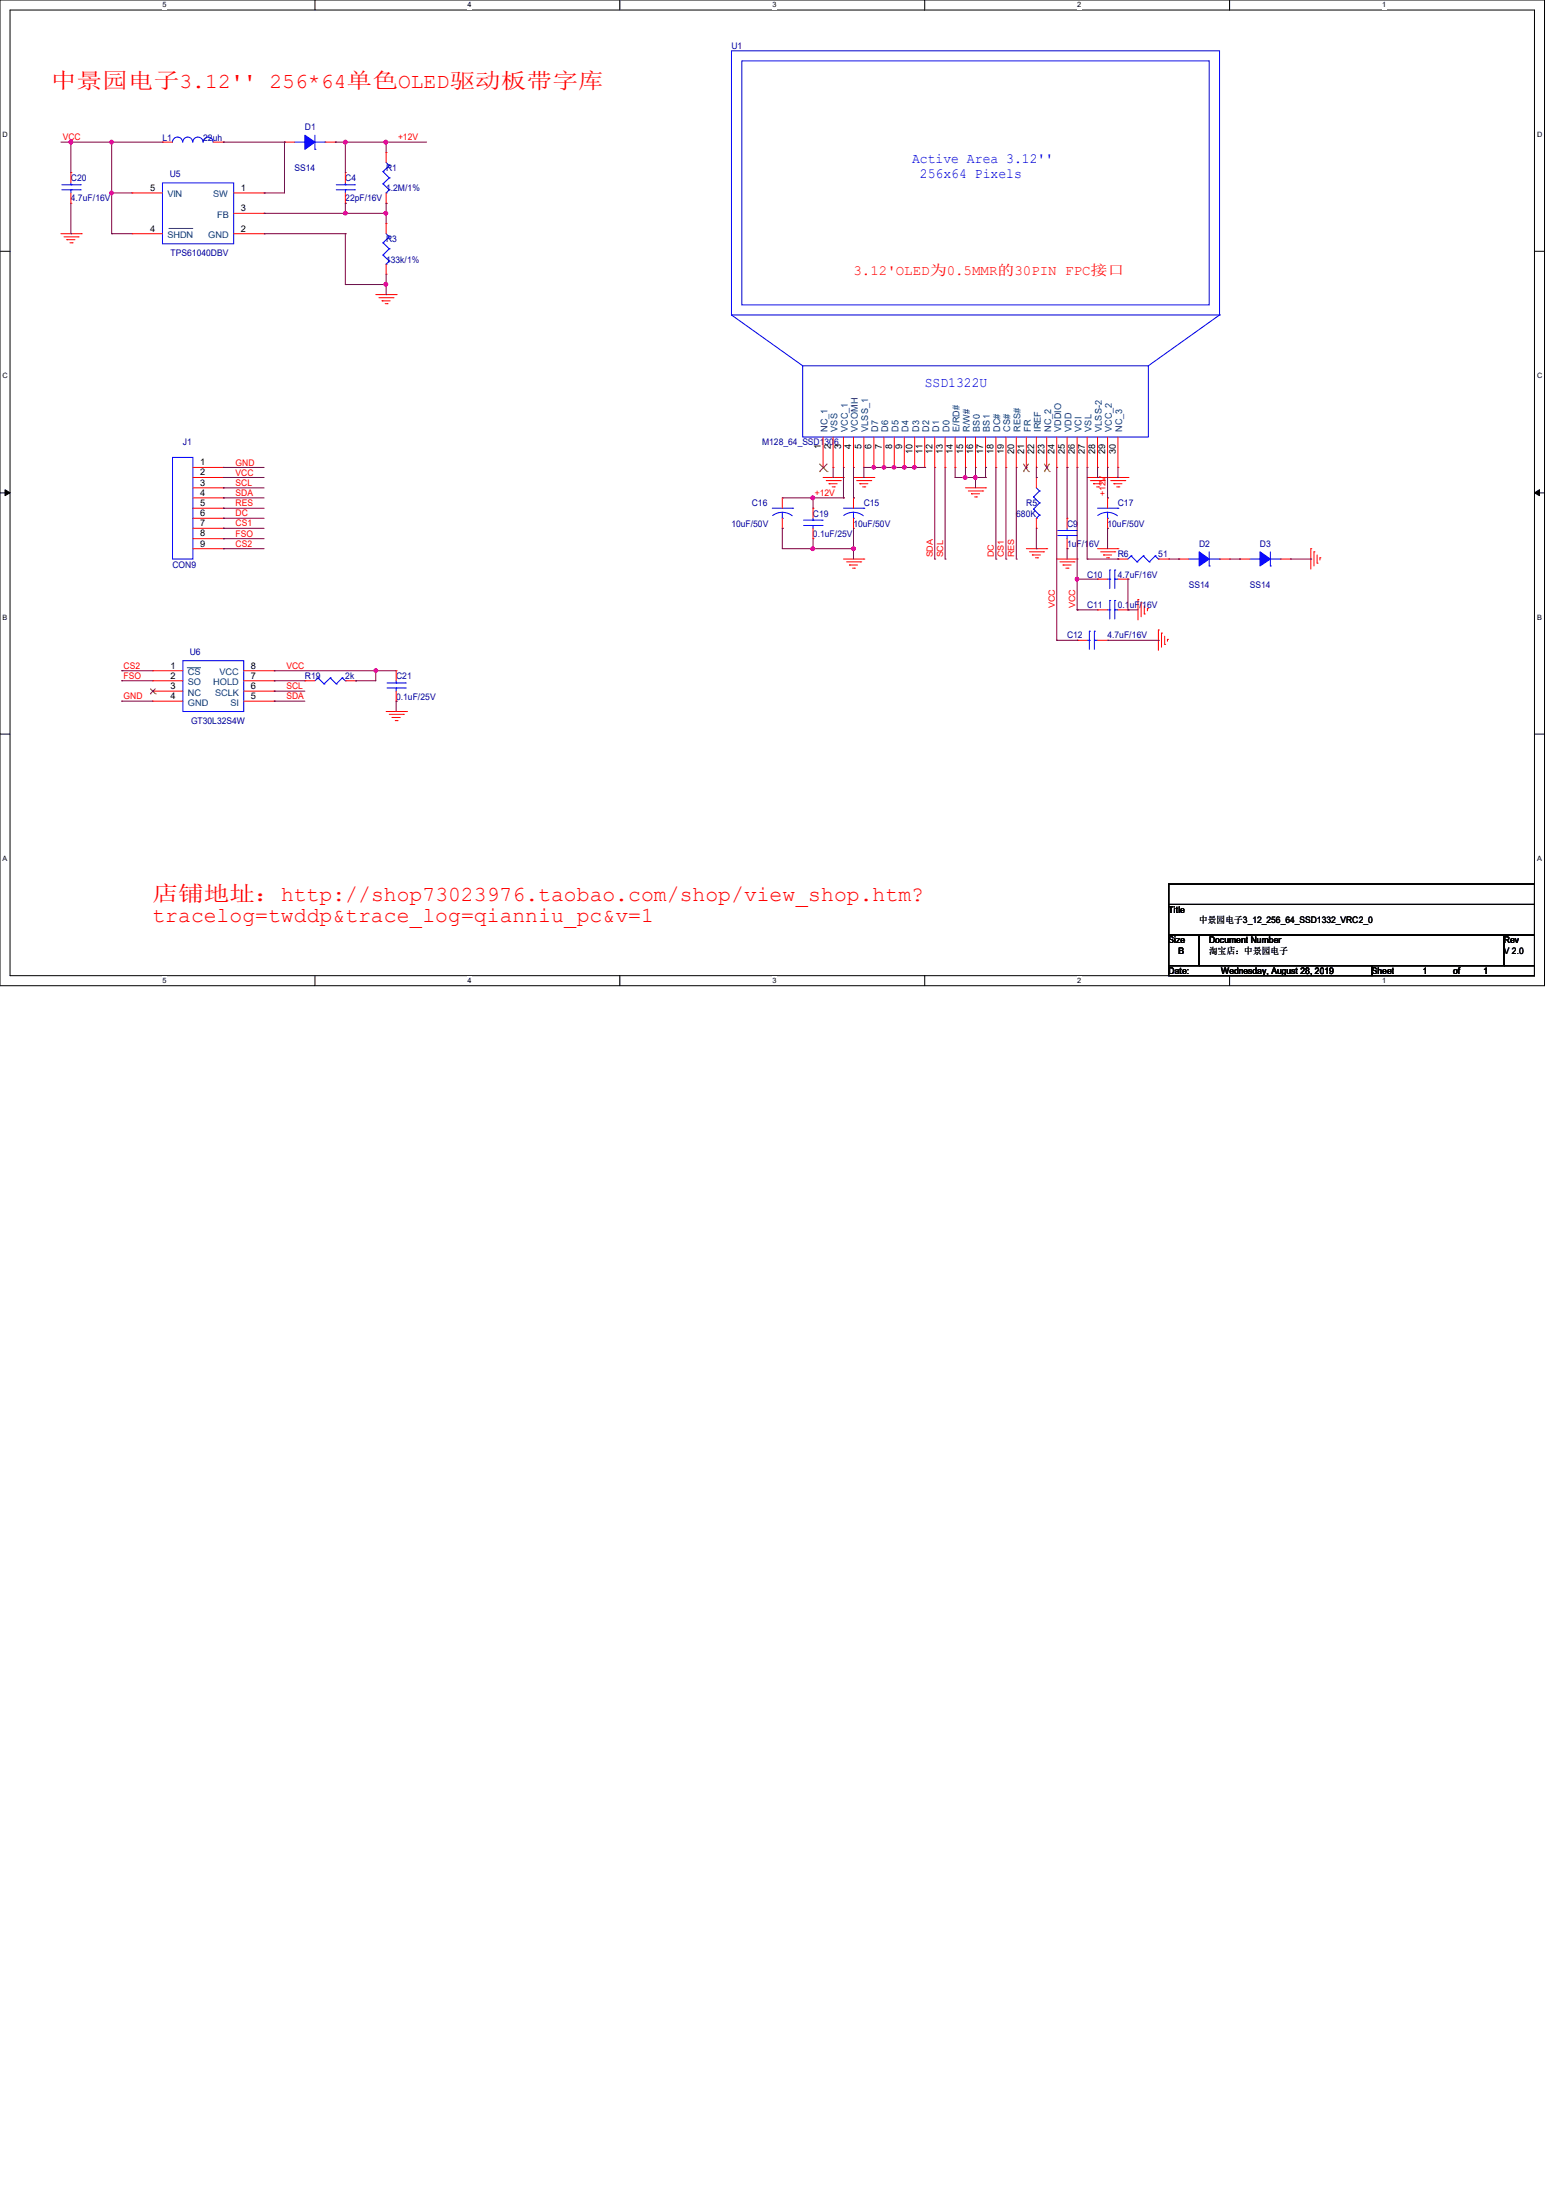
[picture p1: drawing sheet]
<svg xmlns="http://www.w3.org/2000/svg" width="210mm" height="297mm" viewBox="0 0 210 297" stroke-linecap="round" stroke-linejoin="round" font-family="sans-serif">
<path d="M0 0h208.4v133h-208.4zM1.4 1.4h205.7v130.3h-205.7z" fill="none" stroke="#000" stroke-width=".13"/>
<g fill="#fff">
<path d="M21.9 .1h.6v1.1h-.6z"/>
<path d="M21.9 131.8h.6v1.1h-.6z"/>
</g>
<path d="M42.5 0v1.4M42.5 131.7v1.3" fill="none" stroke="#000" stroke-width=".13"/>
<g fill="#fff">
<path d="M63.1 .1h.5v1.1h-.5z"/>
<path d="M63.1 131.8h.5v1.1h-.5z"/>
</g>
<path d="M83.7 0v1.4M83.7 131.7v1.3" fill="none" stroke="#000" stroke-width=".13"/>
<g fill="#fff">
<path d="M104.2 .1h.6v1.1h-.6z"/>
<path d="M104.2 131.8h.6v1.1h-.6z"/>
</g>
<path d="M124.8 0v1.4M124.8 131.7v1.3" fill="none" stroke="#000" stroke-width=".13"/>
<g fill="#fff">
<path d="M145.4 .1h.5v1.1h-.5z"/>
<path d="M145.4 131.8h.5v1.1h-.5z"/>
</g>
<path d="M165.9 0v1.4M165.9 131.7v1.3" fill="none" stroke="#000" stroke-width=".13"/>
<g fill="#fff">
<path d="M186.5 .1h.6v1.1h-.6z"/>
<path d="M186.5 131.8h.6v1.1h-.6z"/>
<path d="M.3 17.6h.8v1.1h-.8z"/>
<path d="M207.4 17.6h.8v1.1h-.8z"/>
<path d="M.3 50.2h.8v1.1h-.8z"/>
<path d="M207.4 50.2h.8v1.1h-.8z"/>
</g>
<path d="M0 33.9h1.4M207.1 33.9h1.3" fill="none" stroke="#000" stroke-width=".13"/>
<g fill="#fff">
<path d="M.3 82.8h.7v1.1h-.7z"/>
<path d="M207.4 82.8h.7v1.1h-.7z"/>
</g>
<path d="M0 66.5h1.4M207.1 66.5h1.3" fill="none" stroke="#000" stroke-width=".13"/>
<path d="M.7 66.1l.7 .4-.7 .4zM207.1 66.5l.7-.4v.8z" fill="#000" stroke="#000" stroke-width=".13"/>
<g fill="#fff">
<path d="M.3 115.3h.7v1.1h-.7z"/>
<path d="M207.4 115.3h.7v1.1h-.7z"/>
</g>
<path d="M0 99.1h1.4M207.1 99.1h1.3M157.7 119.3h49.4v2.7h-49.4zM157.7 122h49.4v4.2h-49.4zM157.7 126.2h4.1v4.1h-4.1zM157.7 130.3h27.5v1.4h-27.5zM161.8 126.2h41.2v4.1h-41.2zM185.2 130.3h21.9v1.4h-21.9zM203 126.2h4.1v4.1h-4.1z" fill="none" stroke="#000" stroke-width=".13"/>
<g fill="none" stroke="#f00" stroke-width=".13">
<path d="M21.9 19.2h.1M21.9 19.2h1.4M28.8 19.2h1.3M30.1 19.2h.1M38.4 19.2h.1M38.4 19.2h1.4M43.9 19.2h1.4M45.3 19.2h.1M8.2 31.5h2.8M8.6 32h1.9M9 32.3h.1M9 32.3h1.1"/>
<path d="M9.4 32.8h.3M9.6 23.3h.1M9.6 27.4h.1M9.6 23.3v1.4M9.6 26v1.4M9.7 32.8h.1M10.5 32h.1M11 31.5h.1M17.8 31.5h.1M17.8 26h.1M17.8 31.5h4.1M17.8 26h4.1"/>
<path d="M31.5 31.5h4.1M31.5 26h4.1M31.5 28.8h4.1M35.6 26h.1M35.6 31.5h.1M35.6 28.8h.1M46.6 23.3h.1M46.6 27.4h.1M46.6 23.3v1.4M46.6 26v1.4M50.7 39.8h2.8M52.1 20.6h.1"/>
<path d="M52.1 27.4h.1M52.1 30.1h.1M52.1 37h.1M52.1 20.6v1.3M52.1 26v1.4M52.1 30.1v1.4M52.1 35.6v1.4M53.5 39.8h.1M51.1 40.2h1.9M51.6 40.6h.1M51.6 40.6h1.1M52 41h.2"/>
<path d="M52.2 41h.1M53 40.2h.1M111.1 59v4.1M112.4 59v4.1M113.8 59v4.1M115.2 59v4.1M116.6 59v4.1M117.9 59v4.1M119.3 59v4.1M120.7 59v4.1M122 59v4.1M123.4 59v4.1"/>
<path d="M124.8 59v4.1M126.2 59v4.1M127.6 59v4.1M128.9 59v4.1M130.3 59v4.1M131.7 59v4.1M133 59v4.1M134.4 59v4.1M135.8 59v4.1M137.2 59v4.1M138.5 59v4.1M139.9 59v4.1"/>
<path d="M141.3 59v4.1M142.6 59v4.1M144 59v4.1M145.4 59v4.1M146.7 59v4.1M148.1 59v4.1M149.5 59v4.1M150.9 59v4.1M26 64.4h4.1M26 74h4.1M26 65.8h4.1M26 63.1h4.1"/>
<path d="M26 67.2h4.1M26 68.6h4.1M26 69.9h4.1M26 71.3h4.1M26 72.7h4.1M30.1 63.1h.1M30.1 64.4h.1M30.1 65.8h.1M30.1 67.2h.1M30.1 68.6h.1M30.1 69.9h.1M30.1 71.3h.1"/>
<path d="M30.1 72.7h.1M30.1 74h.1M105.6 67.2h.1M105.6 71.3h.1M105.6 67.2v1.4M105.6 69.9v1.4M109.7 68.6h.1M109.7 72.7h.1M109.7 68.6v1.3M109.7 71.3v1.4M111.1 63.1h.1M111.1 64.4h2.7"/>
<path d="M111.5 64.9h1.9M111.9 65.3h.1M111.9 65.3h1.1M112.3 65.7h.3M112.4 63.1h.1M112.6 65.7h.1M113.4 64.9h.1M113.8 64.4h.1M113.8 63.1h.1M113.8 75.4h2.8M114.3 75.8h1.9M114.6 76.2h.1"/>
<path d="M114.6 76.2h1.1M115.1 76.7h.2M115.2 67.2h.1M115.2 71.3h.1M115.2 63.1h.1M115.2 64.4h2.7M115.2 67.2v1.4M115.2 69.9v1.4M115.3 76.7h.1M115.6 64.9h1.9M116 65.3h.1M116 65.3h1.1"/>
<path d="M116.2 75.8h.1M116.4 65.7h.3M116.6 75.4h.1M116.6 63.1h.1M116.7 65.7h.1M117.5 64.9h.1M117.9 64.4h.1M117.9 63.1h.1M119.3 63.1h.1M120.7 63.1h.1M122 63.1h.1M123.4 63.1h.1"/>
<path d="M124.8 63.1h.1M126.2 63.1h.1M127.6 63.1h.1M128.9 63.1h.1M130.3 63.1h.1M130.3 65.8h2.7M130.7 66.3h1.9M131.1 66.6h.1M131.1 66.6h1.1M131.5 67.1h.3M131.7 63.1h.1M131.8 67.1h.1"/>
<path d="M132.6 66.3h.1M133 65.8h.1M133 63.1h.1M134.4 63.1h.1M135.8 63.1h.1M137.2 63.1h.1M138.5 63.1h.1M138.5 74h2.8M138.9 74.5h1.9M139.3 74.9h.1M139.3 74.9h1.1M139.7 75.3h.3"/>
<path d="M139.9 64.4h.1M139.9 71.3h.1M139.9 63.1h.1M139.9 64.4v1.4M139.9 69.9v1.4M140 75.3h.1M140.8 74.5h.1M141.3 74h.1M141.3 63.1h.1M142.6 63.1h.1M142.6 75.4h2.8M143 75.8h1.9"/>
<path d="M143.5 76.2h.1M143.5 76.2h1.1M143.8 76.7h.3M144 69.9h.1M144 74h.1M144 63.1h.1M144 69.9v1.4M144 72.7v1.3M144.1 76.7h.1M144.9 75.8h.1M145.4 75.4h.1M145.4 63.1h.1"/>
<path d="M146.7 63.1h.1M146.7 64.4h5.5M147.2 64.9h1.9M147.6 65.3h.1M147.6 65.3h1.1M148 65.7h.3M148.1 78.1h.1M148.1 63.1h.1M148.1 74h2.8M148.1 78.1h1.4M148.3 65.7h.1M148.5 74.5h2"/>
<path d="M148.9 74.9h.1M148.9 74.9h1.1M149.1 64.9h.1M149.4 75.3h.2M149.5 64.4h.1M149.5 67.2h.1M149.5 71.3h.1M149.5 63.1h.1M149.5 67.2v1.4M149.5 69.9v1.4M149.6 75.3h.1M149.9 64.9h1.9"/>
<path d="M150.3 65.3h.1M150.3 65.3h1.1M150.5 74.5h.1M150.7 65.7h.3M150.9 74h.1M150.9 75.4h.1M150.9 63.1h.1M150.9 75.4h1.3M150.9 78.1h1.3M151 65.7h.1M151.8 64.9h.1M152.2 64.4h.1"/>
<path d="M152.2 78.1h.1M156.3 75.4h1.4M157.7 75.4h.1M159.1 75.4h.1M159.1 75.4h1.3M164.6 75.4h1.3M165.9 75.4h.1M167.3 75.4h.1M167.3 75.4h1.4M172.8 75.4h1.4M174.2 75.4h.1M176.9 74h.1"/>
<path d="M176.9 74v2.8M177.3 74.5h.1M177.3 74.5v1.9M177.8 76h.1M177.8 74.9v1.1M178.1 75.3h.1M178.1 75.3v.3M20.6 90.5h.1M20.6 91.9h.1M20.6 93.3h.1M20.6 94.6h.1M20.6 90.5h4.1"/>
<path d="M20.6 91.9h4.1M20.6 93.3h4.1M20.6 94.6h4.1M32.9 90.5h4.1M32.9 91.9h4.1M32.9 93.3h4.1M32.9 94.6h4.1M37 94.6h.1M37 93.3h.1M37 91.9h.1M37 90.5h.1M41.1 91.9h.1"/>
<path d="M41.1 91.9h1.4M46.6 91.9h1.4M48 91.9h.1M52.1 96h2.8M52.5 96.4h1.9M52.9 96.8h.1M52.9 96.8h1.1M53.3 97.2h.3M53.5 90.5h.1M53.5 94.6h.1M53.5 90.5v1.4M53.5 93.3v1.3"/>
<path d="M53.6 97.2h.1M54.4 96.4h.1M54.9 96h.1M145.4 86.4h.1M145.4 86.4h1.3M148.1 82.3h.1M148.1 86.4h1.4M148.1 82.3h1.4M149.5 86.4h.1M150.9 82.3h1.3M152.2 82.3h.1M153.6 80.9h.1"/>
<path d="M153.6 80.9v2.8M154 81.3h.1M154 81.3v1.9M154.4 82.8h.1M154.4 81.7v1.1M154.9 82.1h.1M154.9 82.1v.3M156.3 85h.1M156.3 85v2.8M156.8 85.4h.1M156.8 85.4v1.9M157.2 87h.1"/>
<path d="M157.2 85.9v1.1M157.6 86.3h.1M157.6 86.3v.2"/>
</g>
<g fill="none" stroke="#00f" stroke-width=".13">
<path d="M23.3 19.2a.68 .68 0 0 1 .7-.7 .68 .68 0 0 1 .6 .7M24.7 19.2a.66 .66 0 0 1 .6-.7 .66 .66 0 0 1 .7 .7M26 19.2a.68 .68 0 0 1 .7-.7 .68 .68 0 0 1 .7 .7M27.4 19.2a.66 .66 0 0 1 .7-.7 .66 .66 0 0 1 .6 .7M39.8 19.2h1.3M41.1 19.2h.1M42.5 18.2v2M42.5 19.2h1.4M43.9 19.2h.1M98.7 6.9h65.9v35.6h-65.9zM100.1 8.2h63.1v32.9h-63.1zM8.3 25.6h2.5"/>
<path d="M8.3 24.9h2.5M9.6 24.9h.1M9.6 25.6h.1M9.6 24.7v.2M9.6 25.6v.4M10.8 25.6h.1M10.8 24.9h.1M21.9 24.7h9.6v8.2h-9.6zM42.5 20.2h.1M45.4 25.6h2.4M45.4 24.9h2.4M46.6 24.9h.1"/>
<path d="M46.6 25.6h.1M46.6 24.7v.2M46.6 25.6v.4M47.8 25.6h.1M47.8 24.9h.1M51.7 23.2h.1M51.7 24.8h.1M51.7 32.8h.1M51.7 34.4h.1M51.7 23.2l.8 .8M51.7 24.8l.8 .8M51.7 32.8l.8 .8"/>
<path d="M51.7 34.4l.8 .8M52.1 26h.1M52.1 35.6h.1M52.1 21.9l.4 .5M52.1 31.5l.4 .5M52.5 22.4h.1M52.5 24h.1M52.5 25.6h.1M52.5 32h.1M52.5 33.6h.1M52.5 35.2h.1M52.5 22.4l-.8 .8"/>
<path d="M52.5 24l-.8 .8M52.5 25.6l-.4 .4M52.5 32l-.8 .8M52.5 33.6l-.8 .8M52.5 35.2l-.4 .4M98.7 42.5h.1M98.7 42.5l9.6 6.9M108.3 49.4h46.7v9.6h-46.7zM164.6 42.5h.1M164.6 42.5l-9.6 6.9M23.3 61.7h2.7v13.7h-2.7zM104.2 68.6h2.8"/>
<path d="M105.6 69.9h.1M105.6 69.1a2.14 2.14 0 0 1 1.3 .5M105.6 69.1a2.15 2.15 0 0 0-1.3 .5M105.6 69.1v.8M107 68.6h.1M108.5 70.9h2.5M108.5 70.2h2.5M109.7 70.2h.1M109.7 70.9h.1M109.7 69.9v.3M109.7 70.9v.4M111 70.9h.1"/>
<path d="M111 70.2h.1M113.8 68.6h2.8M115.2 69.9h.1M115.2 69.1a2.2 2.2 0 0 1 1.3 .5M115.2 69.1a2.18 2.18 0 0 0-1.3 .5M115.2 69.1v.8M116.6 68.6h.1M139.5 67.1h.1M139.5 68.7h.1M139.5 67.1l.8 .8M139.5 68.7l.8 .8M139.9 69.9h.1"/>
<path d="M139.9 65.8l.4 .5M140.3 66.3h.1M140.3 67.9h.1M140.3 69.5h.1M140.3 66.3l-.8 .8M140.3 67.9l-.8 .8M140.3 69.5l-.4 .4M142.7 72.3h2.5M142.7 71.6h2.5M144 71.6h.1M144 72.3h.1M144 71.3v.3"/>
<path d="M144 72.3v.4M145.2 72.3h.1M145.2 71.6h.1M148.1 68.6h2.8M149.5 69.9h.1M149.5 69.1a2.2 2.2 0 0 1 1.3 .5M149.5 69.1a2.18 2.18 0 0 0-1.3 .5M149.5 69.1v.8M149.5 78.1h.3M149.8 78.1h.1M149.8 76.9h.1M149.8 76.9v2.5"/>
<path d="M150.5 76.9h.1M150.5 78.1h.1M150.5 76.9v2.5M150.5 78.1h.4M150.9 68.6h.1M152.7 75h.1M152.7 75l-.5 .4M152.7 75l.8 .8M153.5 75.8h.1M154.3 75h.1M154.3 75l-.8 .8M154.3 75l.8 .8"/>
<path d="M155.1 75.8h.1M155.9 75h.1M155.9 75l-.8 .8M155.9 75l.4 .4M156.3 75.4h.1M160.4 75.4h1.4M161.8 75.4h.1M163.2 76.4h.1M163.2 75.4h1.4M163.2 74.5v1.9M164.6 75.4h.1M168.7 75.4h1.4"/>
<path d="M170.1 75.4h.1M171.4 76.4h.1M171.4 74.5v1.9M171.4 75.4h1.4M172.8 75.4h.1M24.7 89.2h8.2v6.8h-8.2zM42.9 91.5h.1M42.9 91.5l-.4 .4M42.9 91.5l.8 .8M43.7 92.3h.1M44.6 91.5h.1M44.6 91.5l-.9 .8"/>
<path d="M44.6 91.5l.8 .8M45.4 92.3h.1M46.2 91.5h.1M46.2 91.5l-.8 .8M46.2 91.5l.4 .4M46.6 91.9h.1M52.2 92.8h2.5M52.2 92.2h2.5M53.5 92.2h.1M53.5 92.8h.1M53.5 91.9v.3M53.5 92.8v.5"/>
<path d="M54.7 92.8h.1M54.7 92.2h.1M146.7 86.4h.3M147 86.4h.1M147 85.2h.1M147 85.2v2.4M147.7 85.2h.1M147.7 86.4h.1M147.7 86.4h.4M147.7 85.2v2.4M149.5 82.3h.3M149.8 82.3h.1"/>
<path d="M149.8 81h.1M149.8 81v2.5M150.5 81h.1M150.5 82.3h.1M150.5 82.3h.4M150.5 81v2.5"/>
</g>
<g fill="#00f" stroke="#00f" stroke-width=".13">
<path d="M170.1 74.5l1.3 .9-1.3 1z" fill-rule="evenodd"/>
<path d="M41.1 18.2l1.4 1-1.4 1z" fill-rule="evenodd"/>
<path d="M161.8 74.5l1.4 .9-1.4 1z" fill-rule="evenodd"/>
</g>
<path d="M22.8 30.8h3.1M25.9 30.8h.1M25.2 90.1h1.8M27 90.1h.1" fill="none" stroke="#004080" stroke-width=".13"/>
<g fill="none" stroke="#804000" stroke-width=".13">
<path d="M110.6 63.6h.1M110.6 62.6l1.1 1M111.7 63.6h.1M111.7 62.6l-1.1 1M138.1 63.6h.1M138.1 62.6l.7 1M138.8 63.6h.1M138.8 62.6l-.7 1M140.9 63.6h.1M140.9 62.6l.7 1M141.6 63.6h.1M141.6 62.6l-.7 1"/>
<path d="M20.3 93.6h.1M20.3 92.9l.7 .7M21 93.6h.1M21 92.9l-.7 .7"/>
</g>
<g fill="none" stroke="#800040" stroke-width=".13">
<path d="M8.2 19.2h13.7M9.6 19.2h.1M9.6 19.2v4.1M15.1 19.2h.1M15.1 19.2v12.3M30.1 19.2h.1M30.1 19.2h8.3M38.4 19.2h.1M38.4 19.2v6.8h-2.8M45.3 19.2h.1M45.3 19.2h12.3M46.6 19.2h.1"/>
<path d="M46.6 19.2v4.1M52.1 19.2h.1M52.1 19.2v1.4M9.6 31.5h.1M9.6 27.4v4.1M15.1 26h.1M15.1 31.5h.1M15.1 26h2.7M15.1 31.5h2.7M35.6 26h.1M35.6 28.8h.1M35.6 31.5h.1"/>
<path d="M35.6 31.5h11M35.6 28.8h16.5M46.6 27.4h.1M46.6 28.8h.1M46.6 31.5h.1M46.6 38.4h.1M46.6 27.4v1.4M46.6 31.5v6.9M46.6 38.4h5.5M52.1 28.8h.1M52.1 38.4h.1M52.1 27.4h.1"/>
<path d="M52.1 39.8h.1M52.1 27.4v2.7M52.1 37v2.8M30.1 65.8h.1M30.1 71.3h.1M30.1 69.9h.1M30.1 63.1h.1M30.1 68.6h.1M30.1 67.2h.1M30.1 64.4h.1M30.1 74h.1M30.1 72.7h.1"/>
<path d="M30.1 74h5.5M30.1 67.2h5.5M30.1 65.8h5.5M30.1 71.3h5.5M30.1 69.9h5.5M30.1 63.1h5.5M30.1 68.6h5.5M30.1 64.4h5.5M30.1 72.7h5.5M105.6 71.3h.1M105.6 71.3v2.7h9.6M105.6 67.2h8.2"/>
<path d="M109.7 74h.1M109.7 67.2h.1M109.7 67.2v1.4M109.7 72.7v1.3M112.4 64.4h.1M112.4 63.1v1.3M113.8 67.2h.1M113.8 63.1v4.1M115.2 67.2h.1M115.2 74h.1M115.2 63.1v4.1M115.2 71.3v4.1"/>
<path d="M116.6 64.4h.1M117.9 63.1h.1M120.7 63.1h.1M122 63.1h.1M123.4 63.1h.1M124.8 63.1h.1M124.8 63.1h-8.2v1.3M126.2 75.4h.1M126.2 63.1v12.3M127.6 75.4h.1M127.6 63.1v12.3M128.9 64.4h.1"/>
<path d="M128.9 64.4h4.1M128.9 63.1v1.3M130.3 64.4h.1M130.3 63.1v1.3M131.7 64.4h.1M131.7 63.1v2.7M133 63.1h.1M133 64.4h.1M133 63.1v1.3M134.4 75.4h.1M134.4 63.1v12.3M135.8 75.4h.1"/>
<path d="M135.8 63.1v12.3M137.2 75.4h.1M137.2 63.1v12.3M139.9 64.4h.1M139.9 74h.1M139.9 63.1v1.3M139.9 71.3v2.7M142.6 63.1v23.3M144 63.1h.1M144 74h.1M144 63.1v6.8M144 74v1.4"/>
<path d="M145.4 78.1h.1M145.4 63.1v19.2M145.4 78.1h2.7M146.7 75.4h.1M146.7 63.1v12.3M146.7 75.4h4.2M148.1 64.4h.1M148.1 63.1v1.3M149.5 67.2h.1M149.5 71.3h.1M149.5 63.1v4.1M149.5 71.3v2.7"/>
<path d="M150.9 64.4h.1M150.9 75.4h.1M150.9 63.1v1.3M152.2 78.1h.1M152.2 78.1v4.2M157.7 75.4h1.4M159.1 75.4h.1M165.9 75.4h1.4M167.3 75.4h.1M174.2 75.4h2.7M176.9 75.4h.1M16.4 90.5h.1"/>
<path d="M16.4 91.9h.1M16.4 94.6h.1M16.4 90.5h4.2M16.4 91.9h4.2M16.4 94.6h4.2M37 90.5h.1M37 91.9h.1M37 93.3h.1M37 94.6h.1M37 90.5h16.5M37 91.9h4.1M37 94.6h4.1"/>
<path d="M37 93.3h4.1M48 91.9h.1M50.7 90.5h.1M50.7 90.5v1.4h-2.7M53.5 94.6h.1M53.5 94.6v1.4M142.6 86.4h.1M142.6 86.4h2.8M145.4 86.4h.1M145.4 82.3h.1M145.4 82.3h2.7M149.5 86.4h6.8"/>
<path d="M152.2 82.3h.1M152.2 82.3h1.4M156.3 86.4h.1"/>
</g>
<g fill="#f0f" stroke="#f0f" stroke-width=".13">
<circle cx="145.3" cy="78.1" r=".24"/>
<circle cx="15" cy="19.2" r=".24"/>
<circle cx="15" cy="26" r=".24"/>
<circle cx="46.6" cy="28.8" r=".24"/>
<circle cx="46.6" cy="19.2" r=".25"/>
<circle cx="52.1" cy="28.8" r=".24"/>
<circle cx="52.1" cy="19.2" r=".25"/>
<circle cx="115.2" cy="74" r=".25"/>
<circle cx="9.6" cy="19.2" r=".25"/>
<circle cx="52.1" cy="38.4" r=".25"/>
<circle cx="109.7" cy="67.2" r=".25"/>
<circle cx="109.7" cy="74" r=".25"/>
<circle cx="119.3" cy="63.1" r=".24"/>
<circle cx="117.9" cy="63.1" r=".23"/>
<circle cx="120.7" cy="63.1" r=".24"/>
<circle cx="122.1" cy="63.1" r=".24"/>
<circle cx="123.4" cy="63.1" r=".24"/>
<circle cx="130.3" cy="64.4" r=".25"/>
<circle cx="131.6" cy="64.4" r=".24"/>
<circle cx="50.7" cy="90.5" r=".24"/>
</g>
<g font-size="2.9" fill="#f00">
<text x="6.9" y="11.9">中景园电子3.12'' 256*64单色OLED驱动板带字库</text>
<text x="20.6" y="124.5">tracelog=twddp&amp;trace_log=qianniu_pc&amp;v=1</text>
<text x="20.6" y="121.6">店铺地址：http://shop73023976.taobao.com/shop/view_shop.htm?</text>
</g>
<g font-size="1.9" fill="#00f">
<text x="123.1" y="22.1">Active Area 3.12''</text>
<text x="124.2" y="24">256x64 Pixels</text>
<text x="124.8" y="52.2">SSD1322U</text>
</g>
<text font-size="1.9" fill="#f00" x="115.2" y="37.1">3.12'OLED为0.5MMR的30PIN FPC接口</text>
<g font-size="1.2" fill="#000080">
<text x="98.7" y="6.6">U1</text>
<text x="41.1" y="17.6">D1</text>
<text x="21.9" y="19">L1</text>
<text x="22.9" y="23.9">U5</text>
<text x="27.4" y="19">22uh</text>
<text x="39.7" y="23.1">SS14</text>
<text x="52.1" y="23.1">R1</text>
<text x="9.6" y="24.4">C20</text>
<text x="9.6" y="27.2">4.7uF/16V</text>
<text x="46.6" y="24.4">C4</text>
<text x="46.6" y="27.2">22pF/16V</text>
<text x="52.1" y="25.8">1.2M/1%</text>
<text x="23" y="34.6">TPS61040DBV</text>
<text x="52.1" y="32.7">R3</text>
<text x="52.1" y="35.4">133k/1%</text>
<text x="24.7" y="60.1">J1</text>
<text x="102.9" y="60.1">M128_64_SSD1306</text>
<text x="98.7" y="71.1">10uF/50V</text>
<text x="101.5" y="68.3">C16</text>
<text x="109.7" y="69.7">C19</text>
<text x="115.2" y="71.1">10uF/50V</text>
<text x="116.6" y="68.3">C15</text>
<text x="137.1" y="69.7">680K</text>
<text x="138.5" y="68.3">R5</text>
<text x="144" y="71.1">C9</text>
<text x="149.5" y="71.1">10uF/50V</text>
<text x="150.9" y="68.3">C17</text>
<text x="23.3" y="76.6">CON9</text>
<text x="109.7" y="72.4">0.1uF/25V</text>
<text x="144" y="73.8">1uF/16V</text>
<text x="146.7" y="77.9">C10</text>
<text x="150.9" y="75.2">R6</text>
<text x="150.9" y="77.9">4.7uF/16V</text>
<text x="156.3" y="75.2">51</text>
<text x="161.8" y="73.8">D2</text>
<text x="170" y="73.8">D3</text>
<text x="146.7" y="82">C11</text>
<text x="150.9" y="82">0.1uF/16V</text>
<text x="160.4" y="79.3">SS14</text>
<text x="168.7" y="79.3">SS14</text>
<text x="25.6" y="88.3">U6</text>
<text x="144" y="86.1">C12</text>
<text x="149.5" y="86.1">4.7uF/16V</text>
<text x="41.1" y="91.7">R19</text>
<text x="46.6" y="91.7">2k</text>
<text x="53.5" y="91.7">C21</text>
<text x="53.5" y="94.4">0.1uF/25V</text>
<text x="25.8" y="97.7">GT30L32S4W</text>
</g>
<g font-size="1.2" fill="#f00">
<text x="8.5" y="18.9">VCC</text>
<text x="53.7" y="18.9">+12V</text>
<text x="31.8" y="65.6">SCL</text>
<text x="31.8" y="62.8">GND</text>
<text x="31.8" y="64.2">VCC</text>
<text x="31.8" y="71">CS1</text>
<text x="31.8" y="69.7">DC</text>
<text x="31.8" y="68.3">RES</text>
<text x="31.8" y="66.9">SDA</text>
<text x="110" y="66.9">+12V</text>
<text x="149.2" y="66.9" transform="rotate(-90 149.2 66.9)">+12V</text>
<text x="31.8" y="73.8">CS2</text>
<text x="31.8" y="72.4">FSO</text>
<text x="125.9" y="75.2" transform="rotate(-90 125.9 75.2)">SDA</text>
<text x="127.3" y="75.2" transform="rotate(-90 127.3 75.2)">SCL</text>
<text x="134.1" y="75.2" transform="rotate(-90 134.1 75.2)">DC</text>
<text x="135.5" y="75.2" transform="rotate(-90 135.5 75.2)">CS1</text>
<text x="136.9" y="75.2" transform="rotate(-90 136.9 75.2)">RES</text>
<text x="142.4" y="82" transform="rotate(-90 142.4 82)">VCC</text>
<text x="145.1" y="82" transform="rotate(-90 145.1 82)">VCC</text>
<text x="16.7" y="90.3">CS2</text>
<text x="16.7" y="91.6">FSO</text>
<text x="16.7" y="94.4">GND</text>
<text x="38.6" y="90.3">VCC</text>
<text x="38.6" y="93">SCL</text>
<text x="38.6" y="94.4">SDA</text>
</g>
<g font-size="1.2">
<text x="20.3" y="25.7">5</text>
<text x="32.5" y="25.7">1</text>
<text x="32.5" y="28.5">3</text>
<text x="20.3" y="31.2">4</text>
<text x="32.5" y="31.2">2</text>
<text x="27" y="62.8">1</text>
<text x="27" y="64.1">2</text>
<text x="27" y="65.5">3</text>
<text x="110.8" y="60.6" transform="rotate(-90 110.8 60.6)">1</text>
<text x="112.1" y="60.6" transform="rotate(-90 112.1 60.6)">2</text>
<text x="113.5" y="60.6" transform="rotate(-90 113.5 60.6)">3</text>
<text x="114.9" y="60.6" transform="rotate(-90 114.9 60.6)">4</text>
<text x="116.3" y="60.6" transform="rotate(-90 116.3 60.6)">5</text>
<text x="117.6" y="60.6" transform="rotate(-90 117.6 60.6)">6</text>
<text x="119" y="60.6" transform="rotate(-90 119 60.6)">7</text>
<text x="120.4" y="60.6" transform="rotate(-90 120.4 60.6)">8</text>
<text x="121.7" y="60.6" transform="rotate(-90 121.7 60.6)">9</text>
<text x="123.1" y="61.3" transform="rotate(-90 123.1 61.3)">10</text>
<text x="124.5" y="61.3" transform="rotate(-90 124.5 61.3)">11</text>
<text x="125.9" y="61.3" transform="rotate(-90 125.9 61.3)">12</text>
<text x="127.2" y="61.3" transform="rotate(-90 127.2 61.3)">13</text>
<text x="128.6" y="61.3" transform="rotate(-90 128.6 61.3)">14</text>
<text x="130" y="61.3" transform="rotate(-90 130 61.3)">15</text>
<text x="131.4" y="61.3" transform="rotate(-90 131.4 61.3)">16</text>
<text x="132.7" y="61.3" transform="rotate(-90 132.7 61.3)">17</text>
<text x="134.1" y="61.3" transform="rotate(-90 134.1 61.3)">18</text>
<text x="135.5" y="61.3" transform="rotate(-90 135.5 61.3)">19</text>
<text x="136.9" y="61.3" transform="rotate(-90 136.9 61.3)">20</text>
<text x="138.2" y="61.3" transform="rotate(-90 138.2 61.3)">21</text>
<text x="139.6" y="61.3" transform="rotate(-90 139.6 61.3)">22</text>
<text x="141" y="61.3" transform="rotate(-90 141 61.3)">23</text>
<text x="142.3" y="61.3" transform="rotate(-90 142.3 61.3)">24</text>
<text x="143.7" y="61.3" transform="rotate(-90 143.7 61.3)">25</text>
<text x="145.1" y="61.3" transform="rotate(-90 145.1 61.3)">26</text>
<text x="146.4" y="61.3" transform="rotate(-90 146.4 61.3)">27</text>
<text x="147.8" y="61.3" transform="rotate(-90 147.8 61.3)">28</text>
<text x="149.2" y="61.3" transform="rotate(-90 149.2 61.3)">29</text>
<text x="150.6" y="61.3" transform="rotate(-90 150.6 61.3)">30</text>
<text x="27" y="66.9">4</text>
<text x="27" y="68.3">5</text>
<text x="27" y="69.6">6</text>
<text x="27" y="71">7</text>
<text x="27" y="72.4">8</text>
<text x="27" y="73.7">9</text>
<text x="23" y="90.2">1</text>
<text x="23" y="91.6">2</text>
<text x="23" y="93">3</text>
<text x="23" y="94.3">4</text>
<text x="33.9" y="94.3">5</text>
<text x="33.9" y="93">6</text>
<text x="33.9" y="91.6">7</text>
<text x="33.9" y="90.2">8</text>
<text x="157.7" y="123.2">Title</text>
<text x="161.8" y="124.6">中景园电子3_12_256_64_SSD1332_VRC2_0</text>
<text x="157.7" y="127.3">Size</text>
<text x="157.7" y="131.4">Date:</text>
<text x="159.1" y="128.7">B</text>
<text x="163.2" y="127.3">Document Number</text>
<text x="163.2" y="128.7">淘宝店：中景园电子</text>
<text x="164.8" y="131.4">Wednesday, August 28, 2019</text>
<text x="185.1" y="131.4">Sheet</text>
<text x="192" y="131.4">1</text>
<text x="196.1" y="131.4">of</text>
<text x="200.2" y="131.4">1</text>
<text x="203" y="127.3">Rev</text>
<text x="203" y="128.7">V 2.0</text>
</g>
<g font-size="1.2" fill="#004080">
<text x="22.6" y="26.6">VIN</text>
<text x="28.8" y="26.6">SW</text>
<text x="29.3" y="29.4">FB</text>
<text x="22.6" y="32.1">SHDN</text>
<text x="28.1" y="32.1">GND</text>
<text x="111.7" y="58.3" transform="rotate(-90 111.7 58.3)">NC_1</text>
<text x="113" y="58.3" transform="rotate(-90 113 58.3)">VSS</text>
<text x="114.4" y="58.3" transform="rotate(-90 114.4 58.3)">VCC_1</text>
<text x="115.8" y="58.3" transform="rotate(-90 115.8 58.3)">VCOMH</text>
<text x="117.2" y="58.3" transform="rotate(-90 117.2 58.3)">VLSS_1</text>
<text x="118.5" y="58.3" transform="rotate(-90 118.5 58.3)">D7</text>
<text x="119.9" y="58.3" transform="rotate(-90 119.9 58.3)">D6</text>
<text x="121.3" y="58.3" transform="rotate(-90 121.3 58.3)">D5</text>
<text x="122.6" y="58.3" transform="rotate(-90 122.6 58.3)">D4</text>
<text x="124" y="58.3" transform="rotate(-90 124 58.3)">D3</text>
<text x="125.4" y="58.3" transform="rotate(-90 125.4 58.3)">D2</text>
<text x="126.7" y="58.3" transform="rotate(-90 126.7 58.3)">D1</text>
<text x="128.1" y="58.3" transform="rotate(-90 128.1 58.3)">D0</text>
<text x="129.5" y="58.3" transform="rotate(-90 129.5 58.3)">E/RD#</text>
<text x="130.9" y="58.3" transform="rotate(-90 130.9 58.3)">R/W#</text>
<text x="132.2" y="58.3" transform="rotate(-90 132.2 58.3)">BS0</text>
<text x="133.6" y="58.3" transform="rotate(-90 133.6 58.3)">BS1</text>
<text x="135" y="58.3" transform="rotate(-90 135 58.3)">DC#</text>
<text x="136.3" y="58.3" transform="rotate(-90 136.3 58.3)">CS#</text>
<text x="137.7" y="58.3" transform="rotate(-90 137.7 58.3)">RES#</text>
<text x="139.1" y="58.3" transform="rotate(-90 139.1 58.3)">FR</text>
<text x="140.5" y="58.3" transform="rotate(-90 140.5 58.3)">IREF</text>
<text x="141.9" y="58.3" transform="rotate(-90 141.9 58.3)">NC_2</text>
<text x="143.2" y="58.3" transform="rotate(-90 143.2 58.3)">VDDIO</text>
<text x="144.6" y="58.3" transform="rotate(-90 144.6 58.3)">VDD</text>
<text x="146" y="58.3" transform="rotate(-90 146 58.3)">VCI</text>
<text x="147.3" y="58.3" transform="rotate(-90 147.3 58.3)">VSL</text>
<text x="148.7" y="58.3" transform="rotate(-90 148.7 58.3)">VLSS-2</text>
<text x="150.1" y="58.3" transform="rotate(-90 150.1 58.3)">VCC_2</text>
<text x="151.5" y="58.3" transform="rotate(-90 151.5 58.3)">NC_3</text>
<text x="25.4" y="91.1">CS</text>
<text x="25.4" y="92.5">SO</text>
<text x="25.4" y="93.9">NC</text>
<text x="25.4" y="95.2">GND</text>
<text x="28.8" y="92.5">HOLD</text>
<text x="29" y="93.9">SCLK</text>
<text x="29.6" y="91.1">VCC</text>
<text x="31.1" y="95.2">SI</text>
</g>
<g font-size="1">
<text x="21.9" y="1">5</text>
<text x="63.1" y="1">4</text>
<text x="104.2" y="1">3</text>
<text x="145.4" y="1">2</text>
<text x="186.5" y="1">1</text>
<text x=".3" y="18.5">D</text>
<text x="207.5" y="18.5">D</text>
<text x=".3" y="51">C</text>
<text x="207.5" y="51">C</text>
<text x=".3" y="83.6">B</text>
<text x="207.5" y="83.6">B</text>
<text x=".3" y="116.2">A</text>
<text x="207.5" y="116.2">A</text>
<text x="21.9" y="132.7">5</text>
<text x="63.1" y="132.7">4</text>
<text x="104.2" y="132.7">3</text>
<text x="145.4" y="132.7">2</text>
<text x="186.5" y="132.7">1</text>
</g>
</svg>
